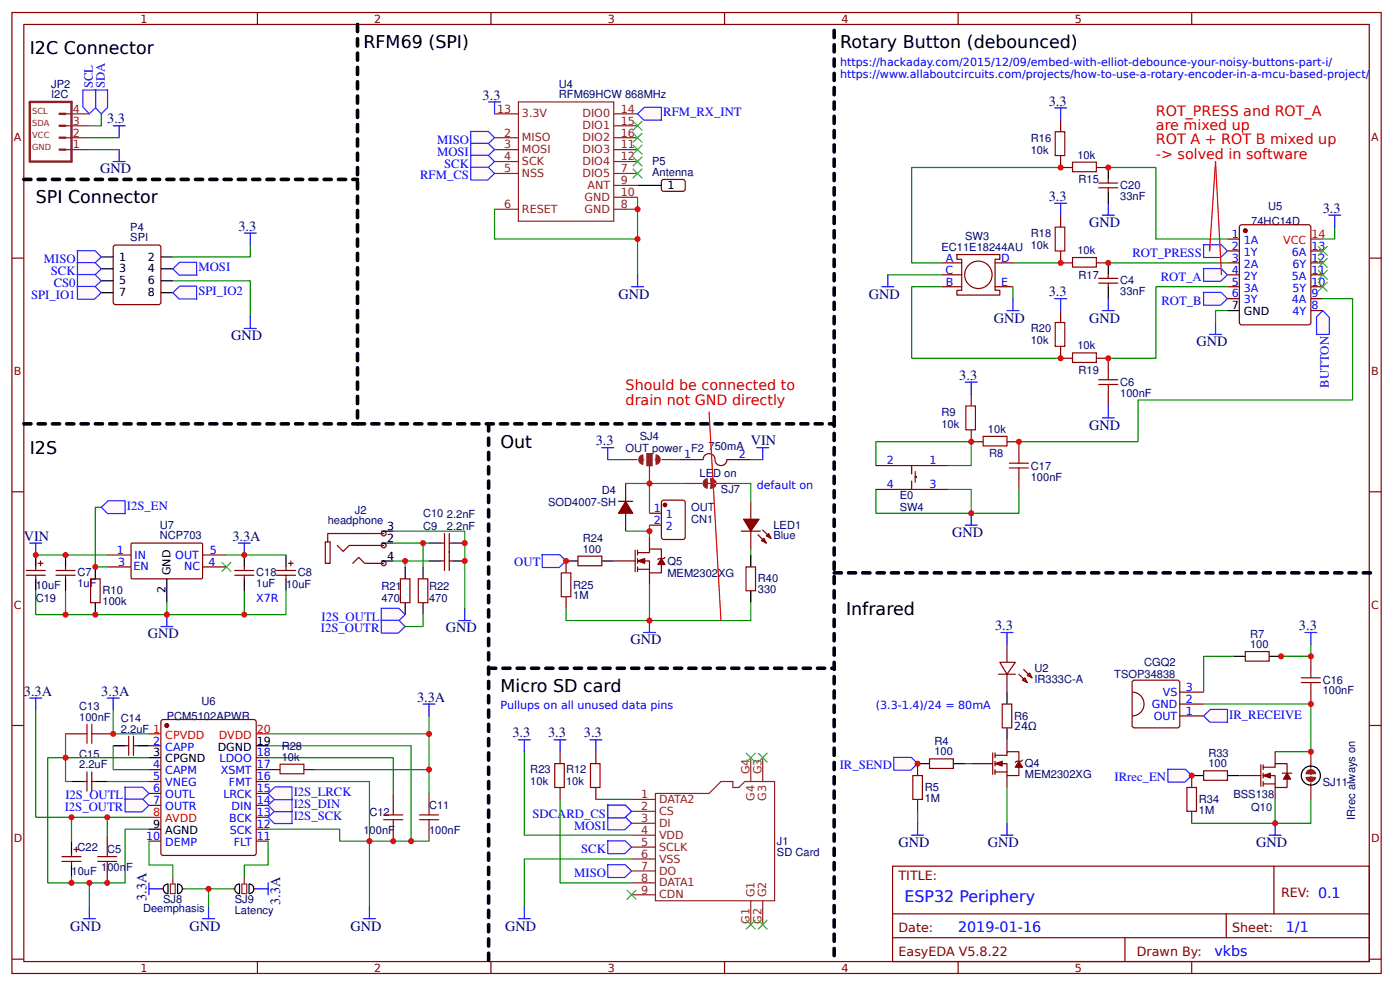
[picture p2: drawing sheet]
<svg xmlns="http://www.w3.org/2000/svg" width="311mm" height="219mm" viewBox="0 0 311 219" stroke-linecap="round" stroke-linejoin="round" font-family="sans-serif">
<g fill="none" stroke="#800" stroke-width=".26">
<path d="M2.6 2.8h304.1v213.2h-304.1zM5.3 5.4h298.7v208h-298.7zM57.1 2.8v2.6M109 2.8v2.6M160.9 2.8v2.6M212.7 2.8v2.6M264.6 2.8v2.6M2.6 57.3h2.7M304 57.3h2.7M2.6 109.1h2.7M304 109.1h2.7M2.6 161h2.7"/>
<path d="M304 161h2.7M198.2 192.2h105.8v21.2h-105.8zM282.8 192.2v10.6M2.6 212.9h2.7M57.1 213.4v2.6M109 213.4v2.6M160.9 213.4v2.6M198.2 202.8h105.8M198.2 208.1h105.8M212.7 213.4v2.6M249.8 208.1v5.3M264.6 213.4v2.6"/>
<path d="M272.3 202.8v5.3M304 212.9h2.7"/>
</g>
<path d="M6.6 22.6h9.3v13.3h-9.3zM13.2 27.9h1.4M13.2 30.6h1.4M13.2 33.2h1.4M13.2 25.3h1.4" fill="none" stroke="#8d2323" stroke-width=".53"/>
<path d="M14.6 33.2h5.2M14.6 30.6h5.2M14.6 27.9h5.2M14.6 25.3h5.2" fill="none" stroke="#8d2323" stroke-width=".26"/>
<g fill="#fff7f8" stroke="#430aff" stroke-width=".26">
<path d="M21 20l2.9-.1v4l-1.4 1.4-1.5-1.6z"/>
<path d="M18.4 20l2.8-.1v4l-1.4 1.4-1.4-1.6z"/>
</g>
<path d="M25.1 27.9h2.7M26.5 27.9v2.7" fill="none" stroke="#00f" stroke-width=".26"/>
<path d="M19.8 30.6h6.7" fill="none" stroke="#080" stroke-width=".26"/>
<g fill="none" stroke="#8d2323" stroke-width=".26">
<path d="M109.8 25.3h5.3M109.8 30.6h5.3M109.8 33.2h5.3M109.8 38.5h5.3M109.8 35.9h5.3M115.1 22.6h21.2v26.5h-21.2zM136.3 25.3h5.3M136.3 27.9h5.3M136.3 30.6h5.3M136.3 33.2h5.3M136.3 38.5h5.3M136.3 35.9h5.3"/>
<path d="M109.8 46.4h5.3M136.3 46.4h5.3M136.3 41.1h5.3M136.3 43.8h5.3"/>
</g>
<g fill="#fff7f8" stroke="#430aff" stroke-width=".26">
<path d="M104.4 29.2h4l1.4 1.4-1.5 1.4h-3.8z"/>
<path d="M104.4 31.8h4l1.4 1.4-1.5 1.5h-3.8z"/>
<path d="M104.4 34.5h4l1.4 1.4-1.5 1.4h-3.8z"/>
</g>
<g fill="#000" stroke="#3c3" stroke-width=".26">
<path d="M140.5 26.9l2.1 2.1zM142.6 26.9l-2.1 2.1z"/>
<path d="M140.5 29.5l2.1 2.1zM142.6 29.5l-2.1 2.1z"/>
<path d="M140.5 32.1l2.1 2.2zM142.6 32.1l-2.1 2.2z"/>
<path d="M140.5 34.8l2.1 2.1zM142.6 34.8l-2.1 2.1z"/>
<path d="M140.5 37.4l2.1 2.2zM142.6 37.4l-2.1 2.2z"/>
</g>
<path d="M108.5 22.6h2.6M109.8 22.6v2.7M140.2 63.6h2.7M141.6 61v2.6M222.2 140.4h2.7M223.6 140.4v2.6M202.4 185.3h2.7M203.7 182.7v2.6M222.2 185.3h2.7M223.6 182.7v2.6" fill="none" stroke="#00f" stroke-width=".26"/>
<path d="M141.6 43.8v9.2h-31.8v-6.6M141.6 53v8M223.6 174.8v7.9M203.7 180v2.7" fill="none" stroke="#080" stroke-width=".26"/>
<g fill="none" stroke="#800" stroke-width=".26">
<path d="M147.1 39.9h4.8l.2 .4v1.9l-.5 .3-4.5-.1-.3-.5v-1.6zM221.7 149.6h3.7M222 147h3.4l-1.8 2.6zM222.5 156.2h2.1v5.3h-2.1zM223.6 143v4M223.6 149.6v4M226.2 149.6l1.9 1.9M227 150.9l.5-.5 .6 1.1zM227.3 148.6l1.8 1.8M228.1 149.9l.5-.5 .5 1zM251.4 153.6a2.65 2.65 0 0 1 2.6 2.6 2.65 2.65 0 0 1-2.6 2.7M251.4 151.2l.5-.3 9.8 .1 .2 .5v9.8l-.5 .2h-9.8l-.2-.5z"/>
<path d="M261.9 158.9h5.3M261.9 156.2h5.3M261.9 153.6h5.3M203.7 169.5v2.6M203.7 177.4v2.6M206.4 168.4h5.3v2.1h-5.3zM215.6 169.5h4.8M220.4 167.1v4.7M220.9 167.6h2.7v-.8h2.6v2.1M220.9 169.5h2.7v2.6h2.6v-1.8M220.9 171.3h2.7M220.9 167.1v1"/>
<path d="M220.9 168.9v1.1M220.9 170.8v1M223.6 164.2v2.6M223.6 172.1v2.7M227 168.7l-.3 .2h-1l-.3 .3"/>
</g>
<path d="M141.6 41.1h5.2M223.6 153.6v2.6M203.7 169.5h2.7M211.7 169.5h2.6M223.6 161.5v2.7" fill="none" stroke="#000" stroke-width=".26"/>
<g fill="#800" stroke="#800" stroke-width=".26">
<path d="M220.9 169.5l1.6-.6v1.1z"/>
<path d="M226.2 168.9l.8 1.4h-1.6z"/>
</g>
<path d="M202.7 172.1h2.1v5.3h-2.1z" fill="none" stroke="#a00000" stroke-width=".26"/>
<g fill="#fff7f8" stroke="#430aff" stroke-width=".26">
<path d="M198.4 168.1h3.9l1.4 1.4-1.5 1.4h-3.8z"/>
<path d="M141.6 25.3l1.5-1.5h3.7l.1 2.9h-4z"/>
</g>
<path d="M38.4 62.3h17.2v7.9M214.3 169.5h1.3" fill="none" stroke="#080" stroke-width=".26"/>
<path d="M25.4 54.4h9.8l.4 .2 .1 12.5-.2 .4-9.8 .1-.5-.3-.1-12.4z" fill="none" stroke="#800" stroke-width=".26"/>
<path d="M22.5 57h2.6M22.5 59.7h2.6M35.7 57h2.7M35.7 59.7h2.7M22.5 62.3h2.6M22.5 65h2.6M35.7 62.3h2.7M35.7 65h2.7" fill="none" stroke="#000" stroke-width=".26"/>
<g fill="#fff7f8" stroke="#430aff" stroke-width=".26">
<path d="M17.1 55.6h4l1.4 1.4-1.5 1.5h-3.8z"/>
<path d="M17.1 58.3h4l1.4 1.4-1.5 1.4h-3.8z"/>
<path d="M38.4 59.7l1.5-1.5h3.8v2.9h-3.9z"/>
<path d="M17.1 60.9h4l1.4 1.4-1.5 1.5h-3.8z"/>
<path d="M17.1 63.6h4l1.4 1.4-1.5 1.4h-3.8z"/>
<path d="M38.4 65l1.5-1.5h3.8v2.8h-3.9z"/>
</g>
<path d="M289.7 140.4h2.7M291 140.4v2.6" fill="none" stroke="#00f" stroke-width=".26"/>
<path d="M267.2 158.9l1.6-1.5h3.7l.1 2.9h-4z" fill="#fff7f8" stroke="#430aff" stroke-width=".26"/>
<g fill="none" stroke="#800" stroke-width=".26">
<path d="M235.5 34.5v2.7h2.6M235.5 26.6v2.6M243.4 37.2h2.7M209 58.3h4.5M212.5 56.5h9.5v1h-1.1v6.9h1.1v1.1h-9.5v-1.1h1v-6.9h-1zM220.9 58.3h4M235.5 55.7v2.6h2.6M235.5 47.8v2.6M243.4 58.3h2.7M272.5 58.3h2.7M272.5 53h2.7M272.5 55.7h2.7"/>
<path d="M275.2 50.1l.5-.2h14.8l.5 .2v21.5l-.2 .4-15.1 .1-.5-.3zM291 58.3h2.7M291 55.7h2.7M209 61h4.5M209 63.6h4.5M220.9 63.6h4M235.5 68.9v2.7M235.5 76.9v2.6h2.6M243.4 79.5h2.7v2.7M272.5 61h2.7M272.5 63.6h2.7M272.5 66.3h2.7"/>
<path d="M291 61h2.7M291 63.6h2.7M291 66.3h2.7M291 68.9h2.7M246.1 87.4v2.7"/>
<circle cx="217.2" cy="61" r="3"/>
</g>
<circle cx="276.5" cy="51.2" r=".4" fill="#800" stroke="#800" stroke-width=".26"/>
<path d="M272.5 68.9h2.7" fill="none" stroke="#000" stroke-width=".26"/>
<path d="M291 53h2.7" fill="none" stroke="#f00" stroke-width=".26"/>
<path d="M234.3 29.2h2.1v5.3h-2.1zM238.1 36h5.3v2.1h-5.3zM234.3 50.4h2.1v5.3h-2.1zM238.1 57.1h5.3v2.2h-5.3zM234.3 71.6h2.1v5.3h-2.1zM238.1 78.3h5.3v2.1h-5.3zM243.9 85.3h4.3M243.9 84.3h4.3M246.1 82.2v2.1M246.1 85.3v2.1" fill="none" stroke="#a00000" stroke-width=".26"/>
<g fill="none" stroke="#00f" stroke-width=".26">
<path d="M234.2 23.9h2.6M235.5 23.9v2.7M234.2 45.1h2.6M235.5 45.1v2.7M244.7 47.8h2.7M246.1 45.1v2.7M295 47.8h2.7M296.3 47.8v2.6M195.8 63.6h2.6M197.1 61v2.6M234.2 66.3h2.6M235.5 66.3v2.6"/>
<path d="M244.7 68.9h2.7M246.1 66.3v2.6M268.6 74.2h2.6M269.9 71.6v2.6M244.7 92.7h2.7M246.1 90.1v2.6"/>
</g>
<path d="M235.5 37.2h-33.1v21.1h6.6M224.9 58.3h10.6M296.3 50.4v2.6h-2.6M197.1 61h11.9M209 63.6h-6.6v15.9h33.1M272.5 68.9h-2.6v2.7" fill="none" stroke="#080" stroke-width=".26"/>
<g fill="#000" stroke="#3c3" stroke-width=".26">
<path d="M292.6 54.6l2.1 2.2zM294.7 54.6l-2.1 2.2z"/>
<path d="M292.6 57.3l2.1 2.1zM294.7 57.3l-2.1 2.1z"/>
<path d="M292.6 59.9l2.1 2.1zM294.7 59.9l-2.1 2.1z"/>
<path d="M292.6 62.6l2.1 2.1zM294.7 62.6l-2.1 2.1z"/>
</g>
<g fill="#fff7f8" stroke="#430aff" stroke-width=".26">
<path d="M267.2 54.3h3.9l1.4 1.4-1.5 1.4h-3.8z"/>
<path d="M267.2 59.6h3.9l1.4 1.4-1.5 1.4h-3.8z"/>
<path d="M267.2 64.9h3.9l1.4 1.4-1.5 1.4h-3.8z"/>
</g>
<path d="M246.1 37.2h10.5v15.8h15.9M246.1 58.3h26.4M224.9 63.6v2.7M272.5 63.6h-15.9v15.9h-10.5" fill="none" stroke="#080" stroke-width=".26"/>
<path d="M223.6 68.9h2.6M224.9 66.3v2.6" fill="none" stroke="#00f" stroke-width=".26"/>
<path d="M104.4 37.1h4l1.4 1.4-1.5 1.5h-3.8z" fill="#fff7f8" stroke="#430aff" stroke-width=".26"/>
<g fill="none" stroke="#8d2323" stroke-width=".26">
<path d="M140.2 177.4h5.3M145.5 176.1h11.9l2.7-2.7h2.6v1.4h1.3l1.4-1.4h6.6v26.5h-26.5zM166.7 168.1v5.3M169.3 168.1v5.3M140.2 180h5.3M140.2 182.7h5.3M140.2 185.3h5.3M140.2 188h5.3M140.2 190.6h5.3M140.2 193.3h5.3M140.2 195.9h5.3M140.2 198.6h5.3"/>
<path d="M166.7 199.9v5.3M169.3 199.9v5.3"/>
</g>
<path d="M139.2 197.5l2.1 2.1zM141.3 197.5l-2.1 2.1z" fill="#000" stroke="#3c3" stroke-width=".26"/>
<g fill="#fff7f8" stroke="#430aff" stroke-width=".26">
<path d="M134.9 181.3h3.9l1.4 1.4-1.5 1.4h-3.8z"/>
<path d="M134.9 186.6h3.9l1.4 1.4-1.5 1.4h-3.8z"/>
<path d="M134.9 191.9h3.9l1.4 1.4-1.5 1.4h-3.8z"/>
</g>
<path d="M54.2 51.7h2.7M55.6 51.7v2.7M115.1 164.2h2.6M116.4 164.2v2.6M115.1 203.9h2.6M116.4 201.2v2.7" fill="none" stroke="#00f" stroke-width=".26"/>
<path d="M55.6 54.4v2.6h-17.2M116.4 166.8v18.5h23.8M140.2 190.6h-23.8v10.6" fill="none" stroke="#080" stroke-width=".26"/>
<g fill="#000" stroke="#3c3" stroke-width=".26">
<path d="M165.6 167.1l2.1 2.1zM167.7 167.1l-2.1 2.1z"/>
<path d="M168.3 167.1l2.1 2.1zM168.3 169.2l2.1-2.1z"/>
<path d="M165.6 204.1l2.1 2.1zM167.7 204.1l-2.1 2.1z"/>
<path d="M168.3 204.1l2.1 2.1zM170.4 204.1l-2.1 2.1z"/>
</g>
<path d="M134.9 178.7h3.9l1.4 1.3-1.5 1.5h-3.8z" fill="#fff7f8" stroke="#00f" stroke-width=".26"/>
<circle cx="37" cy="161" r=".4" fill="#800" stroke="#800" stroke-width=".26"/>
<g fill="none" stroke="#800" stroke-width=".26">
<path d="M36 159.7h20.4l.4 .2 .1 29.4-.3 .5h-20.4l-.4-.2-.1-29.4zM33.1 165.5h2.6M33.1 170.8h2.6M33.1 173.4h2.6M33.1 176.1h2.6M33.1 178.7h2.6M56.9 170.8h2.6M56.9 173.4h2.6M56.9 176.1h2.6M56.9 178.7h2.6M56.9 168.1h2.6M33.1 186.7h2.6"/>
<path d="M56.9 186.7h2.6M56.9 184h2.6M56.9 181.4h2.6"/>
</g>
<path d="M33.1 162.9h2.6M56.9 162.9h2.6M33.1 181.4h2.6" fill="none" stroke="#f00" stroke-width=".26"/>
<path d="M33.1 168.1h2.6M56.9 165.5h2.6M33.1 184h2.6" fill="none" stroke="#000" stroke-width=".26"/>
<path d="M6.6 120.5h2.7M7.9 120.5v2.7M35.7 139h2.7M37 136.4v2.6M52.9 120.5h2.7M54.2 120.5v2.7" fill="none" stroke="#00f" stroke-width=".26"/>
<path d="M49.2 124.8l2.1 2.1zM51.3 124.8l-2.1 2.1z" fill="#000" stroke="#3c3" stroke-width=".26"/>
<path d="M7.9 123.2h15.9M14.6 131.1v5.3h39.6v-5.3M50.3 123.2h3.9" fill="none" stroke="#080" stroke-width=".26"/>
<g fill="#fff7f8" stroke="#430aff" stroke-width=".26">
<path d="M59.5 181.4l1.6-1.5h3.7l.1 2.9h-4z"/>
<path d="M59.5 178.7l1.6-1.4h3.7l.1 2.8h-4z"/>
<path d="M59.5 176.1l1.6-1.5h3.7l.1 2.9h-4z"/>
</g>
<path d="M98.7 118.4v8.2M99.7 118.4v8.2M88.9 128.5h2.1v5.2h-2.1zM92.9 128.5h2.1v5.2h-2.1zM97.9 124.5h.8M97.9 120.5h.8M99.7 124.5h.8M99.7 120.5h.8" fill="none" stroke="#800" stroke-width=".26"/>
<path d="M90 125.8v2.7M90 133.7v2.7M93.9 125.8v2.7M93.9 133.7v2.7M95.2 124.5h2.7M95.2 120.5h2.7M100.5 124.5h2.7M100.5 120.5h2.7" fill="none" stroke="#000" stroke-width=".26"/>
<path d="M101.9 137.7h2.6M103.2 135.1v2.6" fill="none" stroke="#00f" stroke-width=".26"/>
<g fill="#efefef" stroke="#800" stroke-width=".26">
<circle cx="85.2" cy="118.4" r=".53"/>
<circle cx="85.2" cy="121" r=".53"/>
<circle cx="85.2" cy="125" r=".53"/>
</g>
<path d="M84.7 117.9h2.6M84.7 124.5h2.6M84.7 120.5h2.6" fill="none" stroke="#000" stroke-width=".26"/>
<path d="M85.2 118.4h-12.4v1.9h-.6v4.7h1.1v-4.7h-.5M74.9 121l1.3 1.4 1.3-1.4h7.7M78.3 125l1.3-1.3 1.4 1.3h4.2" fill="none" stroke="#800" stroke-width=".26"/>
<path d="M87.3 124.5h7.9M87.3 120.5h7.9M90 124.5v1.3M93.9 120.5v5.3" fill="none" stroke="#080" stroke-width=".26"/>
<g fill="#fff7f8" stroke="#430aff" stroke-width=".26">
<path d="M84.6 135h4l1.4 1.4-1.6 1.4h-3.7z"/>
<path d="M84.6 137.6h4l1.4 1.4-1.6 1.5h-3.7z"/>
<path d="M27.7 174.7h4l1.4 1.4-1.5 1.4h-3.8z"/>
<path d="M27.7 177.3h4l1.4 1.4-1.5 1.5h-3.8z"/>
</g>
<path d="M37.8 196.2h1.1v2.1h-1.1zM38.4 194.6v1.6M53.7 196.2h1.1v2.1h-1.1zM54.2 194.6v1.6" fill="none" stroke="#8d2323" stroke-width=".26"/>
<path d="M273.8 145.7h2.7M281.8 145.7h2.6M15.9 173.4h2.6M21.2 173.4h2.6M25.1 165.5h2.7M30.4 165.5h2.7M36.4 196.6l.4-.3 .5-.1v2.1a1.06 1.06 0 0 1-1-.6 1.06 1.06 0 0 1 .1-1.1zM39.4 196.2a1.06 1.06 0 0 1 1.1 1 1.06 1.06 0 0 1-1.1 1.1zM52.3 196.6l.4-.3 .5-.1v2.1a1.06 1.06 0 0 1-1-.6 1.06 1.06 0 0 1 .1-1.1zM55.3 196.2a1.06 1.06 0 0 1 1.1 1 1.06 1.06 0 0 1-1.1 1.1z" fill="none" stroke="#000" stroke-width=".26"/>
<g fill="none" stroke="#800" stroke-width=".26">
<path d="M215.6 95.4v2.6h2.7M215.6 87.4v2.7M223.6 98h2.6v2.7M194.5 103.3h15.8M194.5 108.6h15.8M202.4 103.3v1.9M202.4 106.8v1.8M203.2 105.7h.3v.3h-.3M203.2 104.6v2.4M226.2 106v2.6M276.5 144.6h5.3v2.1h-5.3zM291 145.7v2.6"/>
<path d="M291 153.6v2.6M14.6 162.9h2.6M18.5 173.4h.8M19.3 171.3v4.3M20.4 171.3v4.3M20.4 173.4h.8M22.5 162.9h2.6M27.8 165.5h.8M28.6 163.4v4.2M29.6 163.4v4.2M29.6 165.5h.8M87.3 176.1v2.6"/>
<path d="M95.2 176.1v2.6M35.7 197.2h.5M40.5 197.2h.5M51.6 197.2h.5M56.4 197.2h.5M87.3 184v2.7M95.2 184v2.7"/>
</g>
<g fill="none" stroke="#00f" stroke-width=".26">
<path d="M25.1 35.9h2.7M26.5 33.2v2.7M214.3 84.8h2.7M215.6 84.8v2.6M214.3 116.5h2.7M215.6 113.9v2.6M23.8 154.9h2.7M25.1 154.9v2.7M93.9 156.2h2.7M95.2 156.2v2.7M33.1 197.2h2.6M33.1 195.9v2.7"/>
<path d="M56.9 197.2h2.6M59.5 195.9v2.7M45 203.9h2.6M46.3 201.2v2.7M80.7 203.9h2.6M82 201.2v2.7"/>
</g>
<g fill="none" stroke="#080" stroke-width=".26">
<path d="M19.8 33.2h6.7M87.3 117.9h15.9v17.2M194.5 103.3v-5.3h21.1v5.3h-5.3M194.5 108.6v5.3h21.1v-5.3h-5.3M226.2 108.6v5.3h-10.6M93.9 136.4v2.6h-3.9M25.1 157.6v5.3h8M95.2 158.9v4M273.8 145.7h-6.6v7.9M14.6 162.9v10.5h1.3M23.8 173.4h9.3M25.1 165.5v5.3h8"/>
<path d="M33.1 168.1h-22.5v27.8h5.3M59.5 173.4h22.5v27.8M59.5 162.9h35.7v13.2M59.5 168.1h27.8v8M59.5 165.5h31.8v21.2M41 197.2h5.3v4"/>
</g>
<g fill="none" stroke="#a00000" stroke-width=".26">
<path d="M214.4 90.1h2.2v5.3h-2.2zM218.3 96.8h5.3v2.2h-5.3zM224.1 103.8h4.2M224.1 102.8h4.2M226.2 100.7v2.1M226.2 103.8v2.2M288.9 151.5h4.3M288.9 150.4h4.3M291 148.3v2.1M291 151.5v2.1M17.2 162.9h2.1M19.3 160.7v4.3"/>
<path d="M20.4 162.9h2.1M20.4 160.7v4.3M87.3 178.7v2.1M95.2 178.7v2.1M85.2 181.9h4.2M85.2 180.8h4.2M87.3 181.9v2.1M93.1 181.9h4.3M93.1 180.8h4.3M95.2 181.9v2.1"/>
</g>
<path d="M292.3 70.3l1.4-1.4 1.4 1.5v3.8l-2.8 .1z" fill="#fff7f8" stroke="#430aff" stroke-width=".26"/>
<path d="M124.6 127.1h2.1v5.3h-2.1zM123.2 169.5h2.1v5.3h-2.1zM131.1 169.5h2.1v5.3h-2.1z" fill="none" stroke="#a00000" stroke-width=".26"/>
<g fill="none" stroke="#800" stroke-width=".26">
<path d="M144.2 119.2v2.6M125.7 124.5v2.6M125.7 132.4v2.7M128.3 123.4h5.3v2.1h-5.3zM136.3 124.5h4.7M141 122.1v4.8M141.6 122.6h2.6v-.8h2.6v2.2M141.6 124.5h2.6v2.6h2.6v-1.8M141.6 126.3h2.6M141.6 122.1v1.1M141.6 124v1M141.6 125.8v1.1"/>
<path d="M144.2 127.1v2.7M147.6 123.7l-.2 .3h-1.1l-.3 .2M124.4 166.8v2.7M124.4 174.8v2.6M132.3 166.8v2.7M132.3 174.8v2.6"/>
</g>
<path d="M144.2 137.7v2.7M142.9 140.4h2.6M123 164.2h2.7M124.4 164.2v2.6M131 164.2h2.6M132.3 164.2v2.6" fill="none" stroke="#00f" stroke-width=".26"/>
<path d="M124.4 177.4v18.5h15.8M132.3 177.4h7.9" fill="none" stroke="#080" stroke-width=".26"/>
<g fill="#800" stroke="#800" stroke-width=".26">
<path d="M141.6 124.5l1.5-.5v1z"/>
<path d="M146.8 124l.8 1.3h-1.6z"/>
</g>
<path d="M125.7 124.5h2.6M133.6 124.5h2.7" fill="none" stroke="#000" stroke-width=".26"/>
<path d="M120.3 123.1h4l1.4 1.4-1.5 1.4h-3.8z" fill="#fff7f8" stroke="#430aff" stroke-width=".26"/>
<g fill="none" stroke="#080" stroke-width=".26">
<path d="M134.9 102h4M138.9 107.3h5.3M138.9 117.9h5.3M144.2 116.5v2.7M149.5 102h1.3M152.1 107.3h-7.9v6.6M162.7 107.3h4v4M166.7 102h2.6M54.2 123.2h9.3M63.5 131.1v5.3h-9.3M144.2 129.8v7.9h-18.5v-2.6M7.9 157.6v23.8h8"/>
<path d="M284.4 145.7h6.6M70.1 170.8h25.1M15.9 194.6v1.3h3.9M23.8 181.4h-7.9v5.3M33.1 184h-5.3v11.9h-8v5.3M33.1 186.7v5.3h5.3v2.6M33.1 181.4h-9.3v3.9M46.3 197.2h5.3M59.5 186.7v5.3h-5.3v2.6M59.5 184h15.9v2.7h19.8"/>
</g>
<path d="M142.9 101.5l-.4 .1-.1 .2 .1 .6 .4 .1M145.5 101.5l.4 .1 .1 .2-.1 .6-.4 .1M157.2 106.8l-.4 .1-.1 .2 .1 .6 .4 .1M157.7 106.8a.57 .57 0 0 1 .8 .5 .57 .57 0 0 1-.8 .5" fill="none" stroke="#8d2323" stroke-width="1.3" stroke-linecap="butt"/>
<path d="M138.9 102h2.7M143.7 100.7h1v2.6h-1zM144.2 103.3v4M146.8 102h2.7M152.1 107.3h3.7M156.6 107.3h1.9M159 107.3h3.7" fill="none" stroke="#8d2323" stroke-width=".26"/>
<path d="M143.7 100.7h1v2.6h-1z" fill="#8d2323" stroke="#8d2323" stroke-width=".26"/>
<path d="M133.6 99.4h2.7M134.9 99.4v2.6M168 99.4h2.7M169.3 99.4v2.6M6.6 154.9h2.7M7.9 154.9v2.7M18.5 203.9h2.7M19.8 201.2v2.7" fill="none" stroke="#00f" stroke-width=".26"/>
<path d="M79.4 5.4v88.7M5.3 39.8h74.1M5.3 94.1h74.1M79.4 94.1h105.8v119M108.5 94.1v119M185.2 94.1v-88.7M185.2 127.1h119.1M108.5 148.3h76.7" fill="none" stroke="#000" stroke-width=".79" stroke-dasharray="1.6 1.6"/>
<g fill="#800" stroke="#800" stroke-width=".26">
<path d="M169.1 120l.5-.5 .5 1z"/>
<path d="M170.1 118.9l.6-.5 .5 1.1z"/>
<path d="M165.1 115.2h3.4l-1.8 2.7z"/>
<path d="M138.9 111.3l1.6 2.6h-3.2z"/>
<circle cx="147.6" cy="112.1" r=".4"/>
</g>
<g fill="none" stroke="#800" stroke-width=".26">
<path d="M246.1 39.8v.8M243.9 41.7h4.3M243.9 40.6h4.3M246.1 41.7v.8M243.9 62.8h4.3M243.9 61.8h4.3M246.1 61v.8M246.1 62.8v.8M137.3 111.3h3.2M138.9 107.3v4M138.9 113.9v4M144.2 113.9h2.6"/>
<path d="M144.2 116.5h2.6M146.9 111.3l.5-.3h4.2l.5 .3v7.9l-.2 .5h-4.5l-.5-.2zM150.8 102h5.3a1.32 1.32 0 0 1 1.3-1.3 1.32 1.32 0 0 1 1.3 1.3 1.32 1.32 0 0 0 1.4 1.3 1.32 1.32 0 0 0 1.3-1.3h5.3M164.6 117.9h4.2M166.7 111.3v3.9M166.7 117.9v3.9M168.3 118.7l1.8 1.8M169.3 117.6l1.9 1.9M5.8 127.7h4.3M5.8 126.6h4.3M7.9 125.8v.8M7.9 127.7v.8"/>
<path d="M8.5 125h1M9 124.5v1M12.4 127.7h4.3M12.4 126.6h4.3M14.6 125.8v.8M14.6 127.7v.8M23.8 123.2h5.3M23.8 125.8h5.3M29.1 120.6l.3-.1 15.4 .1 .2 .2-.1 7.5-.2 .2-15.5-.1-.1-.2zM45 123.2h5.3M45 125.8h5.3M52.1 127.7h4.3"/>
<path d="M52.1 126.6h4.3M54.2 125.8v.8M54.2 127.7v.8M61.4 127.7h4.2M61.4 126.6h4.2M63.5 125.8v.8M63.5 127.7v.8M64 125h1.1M64.6 124.5v1M165.6 125.8h2.1v5.3h-2.1zM59.5 170.8h2.7M67.5 170.8h2.6"/>
<path d="M13.8 190.1h4.2M13.8 191.2h4.2M15.9 189.3v.8M15.9 191.2v.8M16.4 188.5h1.1M16.9 188v1M23.8 185.3v2.7M23.8 193.3v2.6"/>
</g>
<g fill="none" stroke="#000" stroke-width=".26">
<path d="M246.1 37.2v2.6M246.1 42.5v2.6M246.1 58.3v2.7M246.1 63.6v2.7M7.9 123.2v2.6M7.9 128.5v2.6M14.6 123.2v2.6M14.6 128.5v2.6M37 128.5v5.2M54.2 123.2v2.6M54.2 128.5v2.6M63.5 123.2v2.6"/>
<path d="M63.5 128.5v2.6M166.7 123.2v2.6M166.7 131.1v2.6M15.9 186.7v2.6M15.9 192v2.6"/>
</g>
<path d="M62.2 169.6h5.3v2.1h-5.3zM21.7 191.2h4.2M21.7 190.1h4.2M23.8 188v2.1M23.8 191.2v2.1" fill="none" stroke="#a00000" stroke-width=".26"/>
<path d="M22.5 112.6l1.5-1.5h3.8v2.9h-3.9z" fill="#fff7f8" stroke="#430aff" stroke-width=".26"/>
<path d="M22.5 25.3v2.6h-2.7M293.7 66.3h6.6v22.5h-47.6v9.2h-26.5M166.7 133.7v4h-22.5M166.7 121.8v1.4" fill="none" stroke="#080" stroke-width=".26"/>
<g fill="#800" stroke="#800" stroke-width=".26">
<path d="M280.5 172.1l1.5-.5v1z"/>
<path d="M285.8 171.6l.7 1.3h-1.5z"/>
</g>
<g fill="none" stroke="#800" stroke-width=".26">
<path d="M264.6 172.1v2.7M267.2 171.1h5.3v2.1h-5.3zM275.2 172.1h4.7M279.9 169.7v4.8M280.5 170.3h2.6v-.8h2.7v2.1M280.5 172.1h2.6v2.7h2.7v-1.9M280.5 174h2.6M280.5 169.7v1.1M280.5 171.6v1M280.5 173.4v1.1M283.1 166.8v2.7M283.1 174.8v2.6"/>
<path d="M284.7 171.6h2.1M264.6 180v2.7"/>
</g>
<g fill="none" stroke="#000" stroke-width=".26">
<path d="M264.6 172.1h2.6M272.5 172.1h2.7"/>
<circle cx="291" cy="172.1" r="2.12"/>
</g>
<path d="M263.5 174.8h2.1v5.2h-2.1z" fill="none" stroke="#a00000" stroke-width=".26"/>
<path d="M290.5 172.4l.1 .3 .3 .2 .6-.2 .1-.3M290.5 171.8l.1-.3 .3-.2 .6 .2 .1 .3" fill="none" stroke="#8d2323" stroke-width="1.3" stroke-linecap="butt"/>
<path d="M291 166.8v3.7M291 173.7v3.7" fill="none" stroke="#8d2323" stroke-width=".26"/>
<path d="M259.2 170.7h4l1.4 1.4-1.5 1.5h-3.8z" fill="#fff7f8" stroke="#430aff" stroke-width=".26"/>
<path d="M54.2 72.9h2.7M55.6 70.2v2.7M281.8 185.3h2.6M283.1 182.7v2.6" fill="none" stroke="#00f" stroke-width=".26"/>
<path d="M22.5 112.6h-1.3v13.2h2.6M7.9 131.1v5.3h6.7M37 133.7v2.7M267.2 156.2h23.8v10.6h-7.9M291 143v2.7M283.1 177.4v5.3h-18.5M291 177.4v5.3h-7.9" fill="none" stroke="#080" stroke-width=".26"/>
<path d="M21.2 125.8v2.7M21.2 133.7v2.7" fill="none" stroke="#000" stroke-width=".26"/>
<path d="M20.1 128.5h2.1v5.2h-2.1z" fill="none" stroke="#800" stroke-width=".26"/>
<path d="M268.6 54.4v1.3l1.3-19.8 1.3 25.1M157.4 91.4l2.7 46.3" fill="none" stroke="#f00" stroke-width=".26"/>
<g fill="#c00">
<circle cx="291" cy="156.2" r=".66"/>
<circle cx="291" cy="166.8" r=".66"/>
<circle cx="7.9" cy="123.2" r=".66"/>
<circle cx="14.6" cy="123.2" r=".66"/>
<circle cx="54.2" cy="136.4" r=".66"/>
<circle cx="21.2" cy="136.4" r=".66"/>
<circle cx="37" cy="136.4" r=".66"/>
<circle cx="283.1" cy="182.7" r=".66"/>
<circle cx="15.9" cy="195.9" r=".66"/>
<circle cx="23.8" cy="195.9" r=".66"/>
<circle cx="284.4" cy="145.7" r=".66"/>
<circle cx="46.3" cy="197.2" r=".66"/>
<circle cx="246.1" cy="37.2" r=".66"/>
<circle cx="54.2" cy="123.2" r=".66"/>
<circle cx="125.7" cy="124.5" r=".66"/>
<circle cx="215.6" cy="113.9" r=".66"/>
<circle cx="215.6" cy="98" r=".66"/>
<circle cx="291" cy="145.7" r=".66"/>
<circle cx="93.9" cy="120.5" r=".66"/>
<circle cx="235.5" cy="79.5" r=".66"/>
<circle cx="235.5" cy="58.3" r=".66"/>
<circle cx="141.6" cy="46.4" r=".66"/>
<circle cx="141.6" cy="53" r=".66"/>
<circle cx="203.7" cy="169.5" r=".66"/>
<circle cx="235.5" cy="37.2" r=".66"/>
<circle cx="246.1" cy="79.5" r=".66"/>
<circle cx="90" cy="124.5" r=".66"/>
<circle cx="103.2" cy="120.5" r=".66"/>
<circle cx="14.6" cy="168.1" r=".66"/>
<circle cx="25.1" cy="162.9" r=".66"/>
<circle cx="103.2" cy="124.5" r=".66"/>
<circle cx="246.1" cy="58.3" r=".66"/>
<circle cx="95.3" cy="162.9" r=".66"/>
<circle cx="19.8" cy="195.9" r=".66"/>
<circle cx="23.8" cy="181.4" r=".66"/>
<circle cx="95.3" cy="170.8" r=".66"/>
<circle cx="144.2" cy="107.3" r=".66"/>
<circle cx="15.9" cy="181.4" r=".66"/>
<circle cx="144.2" cy="117.9" r=".66"/>
<circle cx="82" cy="186.7" r=".66"/>
<circle cx="87.3" cy="186.7" r=".66"/>
<circle cx="91.3" cy="186.7" r=".66"/>
<circle cx="144.2" cy="137.7" r=".66"/>
<circle cx="226.2" cy="98" r=".66"/>
<circle cx="264.6" cy="172.1" r=".66"/>
<circle cx="21.2" cy="125.8" r=".66"/>
<circle cx="14.6" cy="136.4" r=".66"/>
</g>
<g font-size="3.9">
<text x="80.7" y="10.7">RFM69 (SPI)</text>
<text x="186.5" y="10.7">Rotary Button (debounced)</text>
<text x="6.6" y="12">I2C Connector</text>
<text x="7.9" y="45.1">SPI Connector</text>
<text x="6.6" y="100.7">I2S</text>
<text x="111.1" y="99.4">Out</text>
<text x="187.9" y="136.4">Infrared</text>
<text x="111.1" y="153.6">Micro SD card</text>
</g>
<text font-size="3.5" fill="#00f" x="200.8" y="200.2">ESP32 Periphery</text>
<g font-size="3.2" fill="#000080">
<text x="107.2" y="22.1">3.3</text>
<text x="232.8" y="23.4">3.3</text>
<text x="23.8" y="27.4">3.3</text>
<text x="22.2" y="38.5">GND</text>
<text x="232.8" y="44.6">3.3</text>
<text x="293.7" y="47.2">3.3</text>
<text x="52.9" y="51.2">3.3</text>
<text x="241.8" y="50.4">GND</text>
<text x="232.8" y="65.7">3.3</text>
<text x="137.3" y="66.3">GND</text>
<text x="192.9" y="66.3">GND</text>
<text x="220.7" y="71.6">GND</text>
<text x="241.8" y="71.6">GND</text>
<text x="51.3" y="75.5">GND</text>
<text x="265.6" y="76.9">GND</text>
<text x="213" y="84.3">3.3</text>
<text x="241.8" y="95.4">GND</text>
<text x="132.3" y="98.8">3.3</text>
<text x="166.7" y="98.9">VIN</text>
<text x="5.3" y="120">VIN</text>
<text x="51.6" y="120">3.3A</text>
<text x="211.4" y="119.2">GND</text>
<text x="32.8" y="141.7">GND</text>
<text x="99" y="140.4">GND</text>
<text x="140" y="143">GND</text>
<text x="220.9" y="139.8">3.3</text>
<text x="288.4" y="139.8">3.3</text>
<text x="5.3" y="154.4">3.3A</text>
<text x="22.5" y="154.4">3.3A</text>
<text x="92.6" y="155.7">3.3A</text>
<text x="113.8" y="163.6">3.3</text>
<text x="121.7" y="163.6">3.3</text>
<text x="129.6" y="163.6">3.3</text>
<text x="199.5" y="188">GND</text>
<text x="219.3" y="188">GND</text>
<text x="278.9" y="188">GND</text>
<text x="32.5" y="199.9" transform="rotate(-90 32.5 199.9)">3.3A</text>
<text x="62.2" y="200.9" transform="rotate(-90 62.2 200.9)">3.3A</text>
<text x="15.6" y="206.5">GND</text>
<text x="42.1" y="206.5">GND</text>
<text x="77.8" y="206.5">GND</text>
<text x="112.2" y="206.5">GND</text>
</g>
<g font-size="3.2" fill="#f00">
<text x="256.6" y="25.7">ROT_PRESS and ROT_A</text>
<text x="256.6" y="28.9">are mixed up</text>
<text x="256.6" y="32.1">ROT A + ROT B mixed up</text>
<text x="256.6" y="35.2">-&gt; solved in software</text>
<text x="138.9" y="86.7">Should be connected to</text>
<text x="138.9" y="89.8">drain not GND directly</text>
</g>
<g font-size="3.2" fill="#00f">
<text x="212.7" y="206.8">2019-01-16</text>
<text x="285.5" y="206.8">1/1</text>
<text x="269.6" y="212.1">vkbs</text>
</g>
<g font-size="2.8" fill="#00f">
<text x="20.6" y="19.6" transform="rotate(-90 20.6 19.6)">SCL</text>
<text x="23.2" y="19.6" transform="rotate(-90 23.2 19.6)">SDA</text>
<text x="147.3" y="25.8">RFM_RX_INT</text>
<text x="97" y="34.5">MOSI</text>
<text x="97.1" y="31.9">MISO</text>
<text x="93.3" y="39.8">RFM_CS</text>
<text x="98.6" y="37.2">SCK</text>
<text x="9.7" y="58.3">MISO</text>
<text x="251.4" y="57">ROT_PRESS</text>
<text x="11.3" y="61">SCK</text>
<text x="11.9" y="63.6">CS0</text>
<text x="44.1" y="65.4">SPI_IO2</text>
<text x="44.1" y="60.1">MOSI</text>
<text x="257.7" y="62.3">ROT_A</text>
<text x="6.9" y="66.3">SPI_IO1</text>
<text x="257.9" y="67.6">ROT_B</text>
<text x="295" y="86.1" transform="rotate(-90 295 86.1)">BUTTON</text>
<text x="28.2" y="113.3">I2S_EN</text>
<text x="114.2" y="125.6">OUT</text>
<text x="71.4" y="137.7">I2S_OUTL</text>
<text x="71.2" y="140.4">I2S_OUTR</text>
<text x="272.9" y="159.6">IR_RECEIVE</text>
<text x="186.4" y="170.6">IR_SEND</text>
<text x="247.5" y="173.2">IRrec_EN</text>
<text x="14.5" y="177.4">I2S_OUTL</text>
<text x="65.2" y="179.3">I2S_DIN</text>
<text x="65.2" y="176.6">I2S_LRCK</text>
<text x="14.4" y="180.1">I2S_OUTR</text>
<text x="65.2" y="181.9">I2S_SCK</text>
<text x="118.2" y="181.5">SDCARD_CS</text>
<text x="127.5" y="184.1">MOSI</text>
<text x="129" y="189.3">SCK</text>
<text x="127.5" y="194.6">MISO</text>
</g>
<g font-size="2.8" fill="#800">
<text x="199.5" y="195.4">TITLE:</text>
<text x="284.4" y="199.1">REV: 0.1</text>
<text x="199.5" y="206.8">Date:</text>
<text x="273.6" y="206.8">Sheet:</text>
<text x="199.5" y="212.1">EasyEDA V5.8.22</text>
<text x="252.4" y="212.1">Drawn By:</text>
</g>
<g font-size="2.5" fill="#800">
<text x="31.2" y="5">1</text>
<text x="83.1" y="5">2</text>
<text x="134.9" y="5">3</text>
<text x="186.8" y="5">4</text>
<text x="238.7" y="5">5</text>
<text x="3" y="31.4">A</text>
<text x="304.4" y="31.4">A</text>
<text x="3" y="83.2">B</text>
<text x="304.4" y="83.2">B</text>
<text x="3" y="135.1">C</text>
<text x="304.4" y="135.1">C</text>
<text x="3" y="186.9">D</text>
<text x="304.4" y="186.9">D</text>
<text x="31.2" y="215.6">1</text>
<text x="83.1" y="215.6">2</text>
<text x="134.9" y="215.6">3</text>
<text x="186.8" y="215.6">4</text>
<text x="238.7" y="215.6">5</text>
</g>
<g font-size="2.5" fill="#00f">
<text x="186.5" y="17.3">https://www.allaboutcircuits.com/projects/how-to-use-a-rotary-encoder-in-a-mcu-based-project/</text>
<text x="186.5" y="14.7">https://hackaday.com/2015/12/09/embed-with-elliot-debounce-your-noisy-buttons-part-i/</text>
<text x="273.5" y="52.8">1</text>
<text x="210" y="58.1">A</text>
<text x="222.2" y="58.1">D</text>
<text x="273.5" y="55.4">2</text>
<text x="273.5" y="58.1">3</text>
<text x="276.1" y="54.1">1A</text>
<text x="276.1" y="56.8">1Y</text>
<text x="276.1" y="59.4">2A</text>
<text x="286.8" y="56.8">6A</text>
<text x="287" y="59.4">6Y</text>
<text x="291.2" y="58.1">12</text>
<text x="291.2" y="55.4">13</text>
<text x="209.9" y="60.7">C</text>
<text x="210" y="63.4">B</text>
<text x="222.2" y="63.4">E</text>
<text x="273.5" y="60.7">4</text>
<text x="273.5" y="63.4">5</text>
<text x="276.1" y="62">2Y</text>
<text x="276.1" y="64.7">3A</text>
<text x="286.8" y="62">5A</text>
<text x="287" y="64.7">5Y</text>
<text x="291.2" y="63.4">10</text>
<text x="291.2" y="60.7">11</text>
<text x="273.5" y="66">6</text>
<text x="276.1" y="67.3">3Y</text>
<text x="286.8" y="67.3">4A</text>
<text x="287" y="70">4Y</text>
<text x="291.2" y="68.7">8</text>
<text x="291.2" y="66">9</text>
<text x="151.9" y="101.7">1</text>
<text x="164" y="101.7">2</text>
<text x="196.9" y="103.1">2</text>
<text x="206.4" y="103.1">1</text>
<text x="145.1" y="113.6">1</text>
<text x="168" y="108.6">default on</text>
<text x="196.9" y="108.3">4</text>
<text x="206.4" y="108.3">3</text>
<text x="145.1" y="116.3">2</text>
<text x="147.8" y="115">1</text>
<text x="147.8" y="117.6">2</text>
<text x="25.9" y="122.9">1</text>
<text x="26.2" y="125.5">3</text>
<text x="29.9" y="124">IN</text>
<text x="38.9" y="124">OUT</text>
<text x="46.3" y="125.5">4</text>
<text x="46.6" y="122.9">5</text>
<text x="29.6" y="126.6">EN</text>
<text x="40.9" y="126.6">NC</text>
<text x="56.9" y="133.6">X7R</text>
<text x="258.2" y="154.4">VS</text>
<text x="263.3" y="156">2</text>
<text x="263.3" y="153.3">3</text>
<text x="111.1" y="157.3">Pullups on all unused data pins</text>
<text x="194.5" y="157.4">(3.3-1.4)/24 = 80mA</text>
<text x="255.7" y="157">GND</text>
<text x="256.1" y="159.7">OUT</text>
<text x="263.3" y="158.6">1</text>
<text x="34" y="165.2">2</text>
<text x="36.7" y="166.6">CAPP</text>
<text x="57" y="167.9">18</text>
<text x="34" y="170.5">4</text>
<text x="34" y="173.2">5</text>
<text x="36.7" y="171.8">CAPM</text>
<text x="48.7" y="169.2">LDOO</text>
<text x="49" y="171.8">XSMT</text>
<text x="57" y="173.2">16</text>
<text x="57" y="170.5">17</text>
<text x="34" y="175.8">6</text>
<text x="34" y="178.5">7</text>
<text x="36.7" y="174.5">VNEG</text>
<text x="36.7" y="177.1">OUTL</text>
<text x="36.7" y="179.8">OUTR</text>
<text x="49.6" y="177.1">LRCK</text>
<text x="50.8" y="174.5">FMT</text>
<text x="51.4" y="179.8">DIN</text>
<text x="57" y="178.5">14</text>
<text x="57" y="175.8">15</text>
<text x="50.9" y="182.4">BCK</text>
<text x="51" y="185.1">SCK</text>
<text x="57" y="183.8">12</text>
<text x="57" y="181.1">13</text>
<text x="32.4" y="186.4">10</text>
<text x="36.7" y="187.7">DEMP</text>
<text x="51.9" y="187.7">FLT</text>
<text x="57" y="186.4">11</text>
</g>
<g font-size="2.5" fill="#000080">
<text x="11.4" y="21.8">I2C</text>
<text x="11.4" y="19.5">JP2</text>
<text x="124.1" y="21.8">RFM69HCW 868MHz</text>
<text x="124.1" y="19.5">U4</text>
<text x="228.9" y="34.1">10k</text>
<text x="228.9" y="31.4">R16</text>
<text x="239.2" y="35.2">10k</text>
<text x="144.8" y="39">Antenna</text>
<text x="144.8" y="36.6">P5</text>
<text x="239.4" y="40.7">R15</text>
<text x="248.7" y="41.9">C20</text>
<text x="248.7" y="44.3">33nF</text>
<text x="281.5" y="46.6">U5</text>
<text x="28.9" y="51.3">P4</text>
<text x="28.9" y="53.6">SPI</text>
<text x="214.3" y="53.3">SW3</text>
<text x="228.9" y="52.6">R18</text>
<text x="277.8" y="50">74HC14D</text>
<text x="209" y="55.6">EC11E18244AU 10k</text>
<text x="239.2" y="56.4">10k</text>
<text x="239.4" y="61.8">R17</text>
<text x="248.7" y="65.5">33nF</text>
<text x="248.7" y="63.1">C4</text>
<text x="228.9" y="76.4">10k</text>
<text x="228.9" y="73.7">R20</text>
<text x="239.2" y="77.5">10k</text>
<text x="239.4" y="83">R19</text>
<text x="248.7" y="88.1">100nF</text>
<text x="248.7" y="85.7">C6</text>
<text x="209" y="94.9">10k</text>
<text x="209" y="92.3">R9</text>
<text x="138.9" y="100.3">OUT power</text>
<text x="142.1" y="97.6">SJ4</text>
<text x="153.5" y="100.2">F2</text>
<text x="157.3" y="99.9">750mA</text>
<text x="219.4" y="96">10k</text>
<text x="219.6" y="101.5">R8</text>
<text x="155.3" y="105.9">LED on</text>
<text x="228.9" y="106.6">100nF</text>
<text x="228.9" y="104.2">C17</text>
<text x="121.7" y="112.2">SOD4007-SH</text>
<text x="133.6" y="109.5">D4</text>
<text x="153.5" y="113.5">OUT</text>
<text x="160.1" y="109.5">SJ7</text>
<text x="199.8" y="110.8">E0</text>
<text x="199.8" y="113.4">SW4</text>
<text x="35.5" y="119.7">NCP703</text>
<text x="35.5" y="117.3">U7</text>
<text x="72.8" y="116.4">headphone</text>
<text x="78.8" y="114.1">J2</text>
<text x="93.9" y="117.7">C9</text>
<text x="93.9" y="114.8">C10</text>
<text x="99.2" y="117.7">2.2nF</text>
<text x="99.2" y="115">2.2nF</text>
<text x="153.5" y="116.1">CN1</text>
<text x="171.7" y="119.7">Blue</text>
<text x="171.7" y="117.3">LED1</text>
<text x="129.4" y="122.6">100</text>
<text x="129.4" y="120.3">R24</text>
<text x="148.2" y="125.3">Q5</text>
<text x="7.9" y="130.7">10uF</text>
<text x="17.2" y="130.3">1uF</text>
<text x="17.2" y="127.9">C7</text>
<text x="22.8" y="131.9">R10</text>
<text x="56.9" y="130.3">1uF</text>
<text x="56.9" y="127.9">C18</text>
<text x="63.5" y="130.6">10uF</text>
<text x="66.1" y="127.9">C8</text>
<text x="84.7" y="130.9">R21</text>
<text x="95.3" y="130.9">R22</text>
<text x="127.3" y="130.7">R25</text>
<text x="148.2" y="128">MEM2302XG</text>
<text x="168.3" y="131.6">330</text>
<text x="168.3" y="129.2">R40</text>
<text x="7.9" y="133.6">C19</text>
<text x="22.8" y="134.3">100k</text>
<text x="84.7" y="133.5">470</text>
<text x="95.2" y="133.5">470</text>
<text x="127.3" y="133">1M</text>
<text x="277.6" y="143.8">100</text>
<text x="277.6" y="141.5">R7</text>
<text x="229.7" y="149.1">U2</text>
<text x="254" y="147.9">CGQ2</text>
<text x="229.7" y="151.5">IR333C-A</text>
<text x="247.4" y="150.5">TSOP34838</text>
<text x="293.7" y="154.1">100nF</text>
<text x="293.7" y="151.8">C16</text>
<text x="17.6" y="159.9">100nF</text>
<text x="17.6" y="157.6">C13</text>
<text x="26.8" y="160.3">C14</text>
<text x="37" y="159.8">PCM5102APWR</text>
<text x="44.7" y="156.5">U6</text>
<text x="225.2" y="159.7">R6</text>
<text x="26.8" y="162.6">2.2uF 1</text>
<text x="62.6" y="166.4">R28</text>
<text x="207.4" y="167.6">100</text>
<text x="207.4" y="165.3">R4</text>
<text x="225.2" y="162.1">24Ω</text>
<text x="268.3" y="168">R33</text>
<text x="17.6" y="170.5">2.2uF</text>
<text x="17.6" y="168.2">C15</text>
<text x="62.6" y="168.8">10k</text>
<text x="117.7" y="171.6">R23</text>
<text x="125.7" y="171.6">R12</text>
<text x="227.5" y="172.6">MEM2302XG</text>
<text x="227.5" y="170.3">Q4</text>
<text x="268.3" y="170.3">100</text>
<text x="95.3" y="179.6">C11</text>
<text x="117.7" y="174.3">10k</text>
<text x="125.7" y="174.3">10k</text>
<text x="205.3" y="177.9">1M</text>
<text x="205.3" y="175.6">R5</text>
<text x="266.2" y="178.3">R34</text>
<text x="273.8" y="177.1">BSS138</text>
<text x="277.8" y="180">Q10</text>
<text x="293.7" y="174.4">SJ11</text>
<text x="80.7" y="185">100nF</text>
<text x="82" y="181">C12</text>
<text x="95.2" y="185">100nF</text>
<text x="266.2" y="180.6">1M</text>
<text x="300.9" y="181.9" transform="rotate(-90 300.9 181.9)">IRrec always on</text>
<text x="17.2" y="189">C22</text>
<text x="23.8" y="189.2">C5</text>
<text x="172.5" y="189.9">SD Card</text>
<text x="172.5" y="187.5">J1</text>
<text x="15.9" y="194.1">10uF</text>
<text x="22.5" y="193.2">100nF</text>
<text x="31.7" y="202.5">Deemphasis</text>
<text x="36.2" y="200.5">SJ8</text>
<text x="52.1" y="202.8">Latency</text>
<text x="52.1" y="200.5">SJ9</text>
</g>
<g font-size="2.5" fill="#8d2323">
<text x="16.1" y="27.6">3</text>
<text x="16.1" y="25">4</text>
<text x="110.4" y="25">13</text>
<text x="115.9" y="26.1">3.3V</text>
<text x="129.3" y="26.1">DIO0</text>
<text x="129.3" y="28.7">DIO1</text>
<text x="137.8" y="25">14</text>
<text x="137.8" y="27.6">15</text>
<text x="16.1" y="32.9">1</text>
<text x="16.1" y="30.3">2</text>
<text x="111.9" y="35.6">4</text>
<text x="111.9" y="30.3">2</text>
<text x="111.9" y="32.9">3</text>
<text x="115.9" y="31.4">MISO</text>
<text x="115.9" y="34">MOSI</text>
<text x="129.3" y="31.4">DIO2</text>
<text x="129.3" y="34">DIO3</text>
<text x="137.8" y="30.3">16</text>
<text x="137.8" y="32.9">11</text>
<text x="137.8" y="35.6">12</text>
<text x="111.9" y="38.2">5</text>
<text x="115.9" y="36.6">SCK</text>
<text x="115.9" y="39.3">NSS</text>
<text x="129.3" y="39.3">DIO5</text>
<text x="129.3" y="36.6">DIO4</text>
<text x="130.4" y="41.9">ANT</text>
<text x="137.8" y="38.2">7</text>
<text x="137.8" y="40.9">9</text>
<text x="111.9" y="46.2">6</text>
<text x="115.9" y="47.2">RESET</text>
<text x="129.8" y="47.2">GND</text>
<text x="129.8" y="44.6">GND</text>
<text x="137.8" y="46.2">8</text>
<text x="137.8" y="43.5">10</text>
<text x="166.4" y="171.8" transform="rotate(-90 166.4 171.8)">G4</text>
<text x="169.1" y="171.8" transform="rotate(-90 169.1 171.8)">G3</text>
<text x="142.4" y="177.1">1</text>
<text x="142.4" y="179.8">2</text>
<text x="146.3" y="178.2">DATA2</text>
<text x="167.5" y="177.7" transform="rotate(-90 167.5 177.7)">G4</text>
<text x="170.1" y="177.7" transform="rotate(-90 170.1 177.7)">G3</text>
<text x="142.4" y="182.4">3</text>
<text x="142.4" y="185.1">4</text>
<text x="146.3" y="180.8">CS</text>
<text x="146.3" y="183.5">DI</text>
<text x="142.4" y="187.7">5</text>
<text x="142.4" y="190.4">6</text>
<text x="146.3" y="186.1">VDD</text>
<text x="146.3" y="188.8">SCLK</text>
<text x="146.3" y="191.4">VSS</text>
<text x="142.4" y="193">7</text>
<text x="142.4" y="195.7">8</text>
<text x="146.3" y="194.1">DO</text>
<text x="146.3" y="196.7">DATA1</text>
<text x="142.4" y="198.3">9</text>
<text x="146.3" y="199.4">CDN</text>
<text x="167.5" y="199.1" transform="rotate(-90 167.5 199.1)">G1</text>
<text x="170.1" y="199.1" transform="rotate(-90 170.1 199.1)">G2</text>
<text x="166.4" y="205" transform="rotate(-90 166.4 205)">G1</text>
<text x="169.1" y="205" transform="rotate(-90 169.1 205)">G2</text>
</g>
<g font-size="2.5">
<text x="148.2" y="41.9">1</text>
<text x="26.5" y="57.8">1</text>
<text x="32.8" y="57.8">2</text>
<text x="26.5" y="60.5">3</text>
<text x="26.5" y="63.1">5</text>
<text x="26.5" y="65.7">7</text>
<text x="32.8" y="60.5">4</text>
<text x="32.8" y="63.1">6</text>
<text x="32.8" y="65.7">8</text>
<text x="273.5" y="68.7">7</text>
<text x="276.1" y="70">GND</text>
<text x="86" y="117.6">3</text>
<text x="86" y="124.2">4</text>
<text x="86" y="120.3">2</text>
<text x="36.8" y="131.6" transform="rotate(-90 36.8 131.6)">2</text>
<text x="37.8" y="127.7" transform="rotate(-90 37.8 127.7)">GND</text>
<text x="34" y="167.9">3</text>
<text x="48.3" y="166.6">DGND</text>
<text x="57" y="165.2">19</text>
<text x="36.7" y="169.2">CPGND</text>
<text x="34" y="183.8">9</text>
<text x="36.7" y="185.1">AGND</text>
</g>
<g font-size="2.5" fill="#f00">
<text x="291.2" y="52.8">14</text>
<text x="284.9" y="54.1">VCC</text>
<text x="36.7" y="163.9">CPVDD</text>
<text x="48.6" y="163.9">DVDD</text>
<text x="57" y="162.6">20</text>
<text x="34" y="181.1">8</text>
<text x="36.7" y="182.4">AVDD</text>
</g>
<g font-size="1.9" fill="#8d2323">
<text x="7.1" y="27.9">SDA</text>
<text x="7.1" y="25.3">SCL</text>
<text x="7.1" y="30.6">VCC</text>
<text x="7.1" y="33.2">GND</text>
</g>
</svg>
